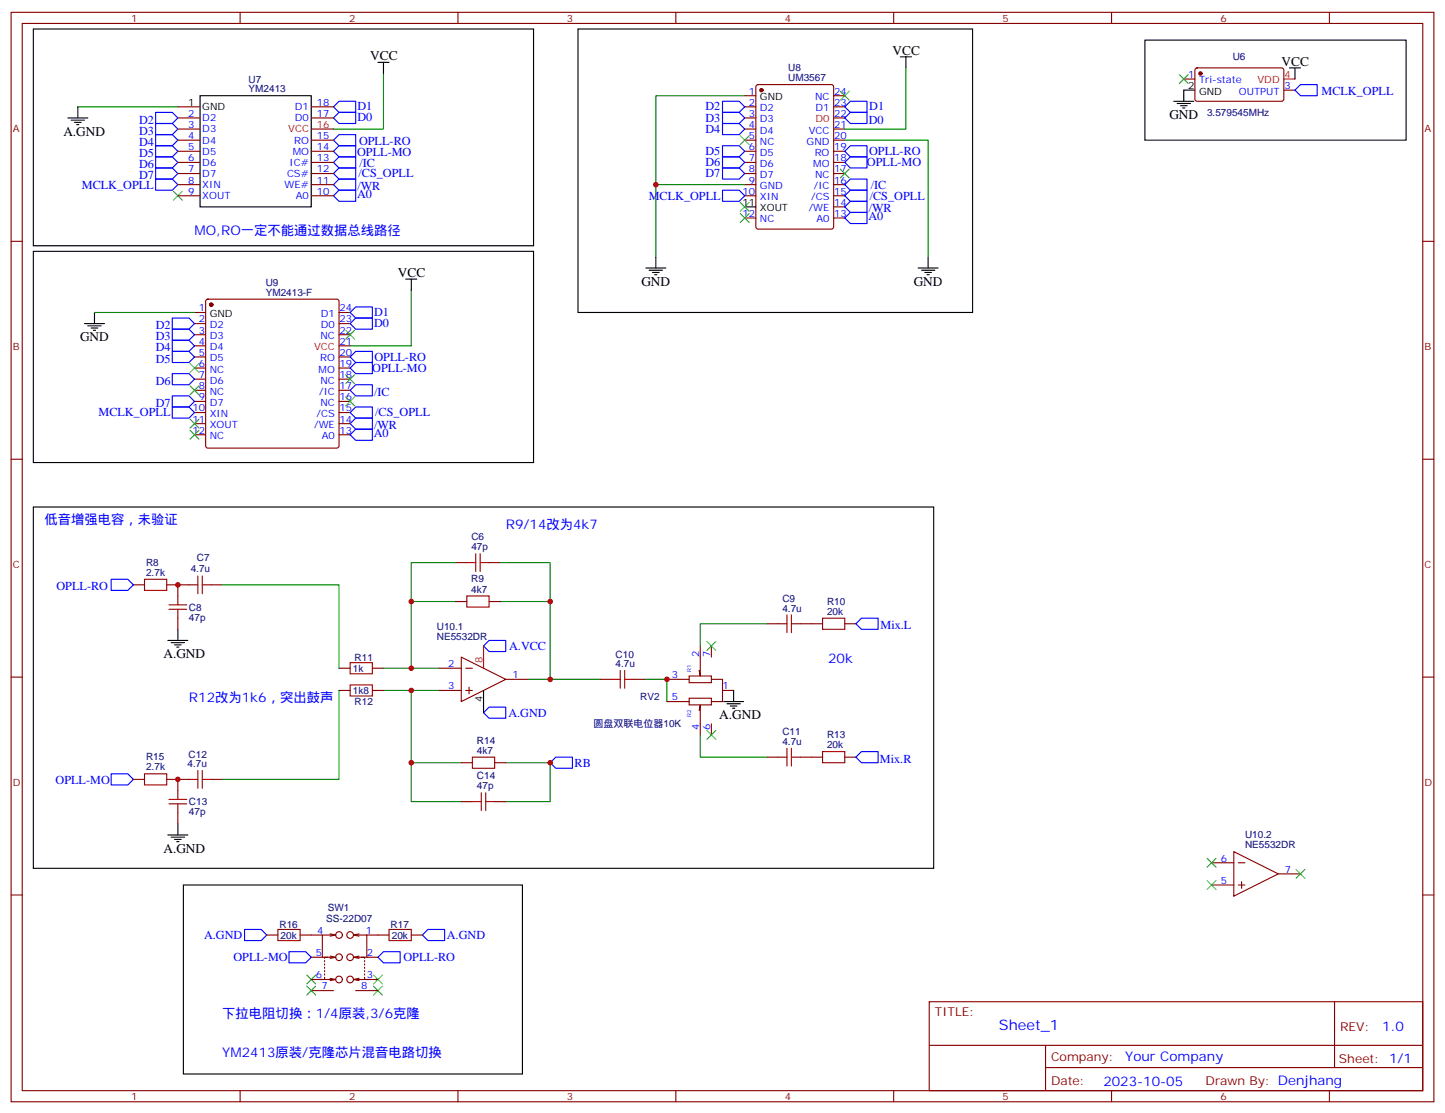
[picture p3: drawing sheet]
<svg xmlns="http://www.w3.org/2000/svg" width="459mm" height="353mm" viewBox="0 0 459 353" stroke-linecap="round" stroke-linejoin="round" font-family="sans-serif">
<g fill="none" stroke="#870000" stroke-width=".35">
<path d="M3.5 3.9h451.6v345.7h-451.6zM7.1 7.4h444.5v338.7h-444.5zM76.2 3.9v3.5M145.3 3.9v3.5M214.5 3.9v3.5M283.6 3.9v3.5M352.8 3.9v3.5M421.9 3.9v3.5M56.4 33.9h7.1M56.4 37.4h7.1M98.8 33.9h7M98.8 37.4h7"/>
<path d="M236.4 33.9h3.5M236.4 37.4h3.5M236.4 30.4h3.5M240.1 27.1l.5-.3h23.3l.6 .5 .1 44.7-.5 .7h-23.5l-.7-.5v-44.6zM264.6 33.9h3.5M264.6 37.4h3.5M264.6 30.4h3.5M375.7 25.1h3.5M379.5 21.8l.4-.2h27.1l.5 .7-.1 9.4-.6 .4h-27.1l-.5-.7v-9.1zM407.5 28.6h3.5M56.4 41h7.1M56.4 44.5h7.1"/>
<path d="M56.4 48h7.1M56.4 51.5h7.1M56.4 55.1h7.1M56.4 58.6h7.1M98.8 41h7M98.8 44.5h7M98.8 48h7M98.8 51.5h7M98.8 55.1h7M98.8 58.6h7M236.4 41h3.5M236.4 44.5h3.5"/>
<path d="M236.4 48h3.5M236.4 51.5h3.5M236.4 55.1h3.5M236.4 58.6h3.5M264.6 41h3.5M264.6 44.5h3.5M264.6 48h3.5M264.6 51.5h3.5M264.6 55.1h3.5M264.6 58.6h3.5M3.5 76.6h3.6M56.4 62.1h7.1"/>
<path d="M98.8 62.1h7M236.4 62.1h3.5M236.4 69.2h3.5M264.6 62.1h3.5M264.6 69.2h3.5M264.6 65.7h3.5M451.6 76.6h3.5M61.7 99.2h3.6M65.5 95.1l.5-.2h40.9l.5 .2 .2 .5v45.9l-.2 .5-.5 .2h-40.9l-.5-.2-.2-.5v-45.9zM107.6 99.2h3.5M61.7 102.7h3.6M61.7 106.2h3.6"/>
<path d="M61.7 109.7h3.6M61.7 113.3h3.6M61.7 116.8h3.6M107.6 102.7h3.5M107.6 106.2h3.5M107.6 109.7h3.5M107.6 113.3h3.5M107.6 116.8h3.5M61.7 120.3h3.6M61.7 123.9h3.6M61.7 127.4h3.6M61.7 130.9h3.6"/>
<path d="M61.7 134.4h3.6M61.7 138h3.6M107.6 120.3h3.5M107.6 123.9h3.5M107.6 127.4h3.5M107.6 130.9h3.5M107.6 134.4h3.5M107.6 138h3.5M3.5 145.7h3.6M451.6 145.7h3.5M144.6 178.5h3.6M155.2 178.5h3.5"/>
<path d="M42.3 185.6h3.6M52.9 185.6h7.1M56.4 185.6v3.5M56.4 196.2v3.5M67 185.6h3.6M144.6 190.9h3.6M155.2 190.9h3.5M243.4 197.9h3.5M254 197.9h7.1M268.1 197.9h3.5M3.5 214.9h3.6M107.6 212.1h3.5"/>
<path d="M107.6 219.1h3.5M118.2 212.1h3.5M118.2 219.1h3.5M139.3 212.1h7.1M139.3 219.1h7.1M146.4 208.5l14.1 7.1-14.1 7zM147.8 212.1h2.1M147.8 219.1h2.1M148.9 218.1v2.1M160.5 215.6h7.1M190.5 215.6h3.5M201.1 215.6h3.5"/>
<path d="M211.7 215.6h7M218.7 214.5h7.1v2.1h-7.1zM222.2 205v9.5l-.3-1.7M225.8 215.6h3.5v7h-3.5M225.8 205v3.5M229.3 219.1h3.5M451.6 214.9h3.5M211.7 222.6h7M218.7 221.6h7.1v2.1h-7.1zM221.9 225.5l.3-1.8v9.5M225.8 229.7v3.5M42.3 247.3h3.6"/>
<path d="M52.9 247.3h7.1M56.4 247.3v3.6M56.4 257.9v3.5M67 247.3h3.6M146.4 242h3.5M146.4 254.4h3.5M157 242h3.5M157 254.4h3.5M243.4 240.3h3.5M254 240.3h7.1M268.1 240.3h3.5M384.5 273.8h7.1"/>
<path d="M391.6 270.3l14.1 7-14.1 7.1zM393 273.8h2.1M394.1 279.8v2.1M405.7 277.3h7M3.5 284h3.6M84.7 296.7h3.5M95.2 296.7h7.1M104.8 296.4l1.7 .3M106.5 296.7h-4.2v7.1M106.5 296.7l-1.7 .4M112.2 296.7h4.2v7.1M112.2 296.7l1.7 .4"/>
<path d="M113.9 296.4l-1.7 .3M116.4 296.7h7.1M130.5 296.7h3.6M384.5 280.8h7.1M393 280.8h2.1M451.6 284h3.5M98.8 303.8h5.3M98.8 310.8h4.4M98.8 314.4h7M103 310.1v.7h2.8M103 304.8v.4M103 305.9v.3"/>
<path d="M103 307v.3M103 308v.4M103 309.1v.3M104.8 310.5l1.7 .3-1.7 .4M104.8 303.4l1.7 .4-1.7 .3M105.8 303.8h-2.8v.3M112.2 303.8l1.7 .3M112.2 310.8l1.7 .4M112.9 303.8h2.8v.3M112.9 314.4h7M113.9 303.4l-1.7 .4M113.9 310.5l-1.7 .3"/>
<path d="M114.7 303.8h5.2M115.5 310.8h4.4M115.7 310.1v.7h-2.8M115.7 304.8v.4M115.7 305.9v.3M115.7 307v.3M115.7 308v.4M115.7 309.1v.3M294.9 317.9h156.7v28.2h-156.7zM423.5 317.9l.1 20.9M295 331.7h156.4M331.8 338.8h119.6"/>
<path d="M331.8 331.7v14.1M76.2 346.1v3.5M145.3 346.1v3.5M214.5 346.1v3.5M283.6 346.1v3.5M352.8 346.1v3.5M421.9 346.1v3.5"/>
<circle cx="107.6" cy="296.7" r="1.06"/>
<circle cx="111.1" cy="296.7" r="1.06"/>
<circle cx="107.6" cy="303.8" r="1.06"/>
<circle cx="107.6" cy="310.8" r="1.06"/>
<circle cx="111.1" cy="303.8" r="1.06"/>
<circle cx="111.1" cy="310.8" r="1.06"/>
</g>
<g fill="none" stroke="#00f" stroke-width=".35">
<path d="M49.4 35.7h5.3l1.7 1.7-1.7 1.8h-5.3zM49.4 39.2h5.3l1.7 1.8-1.7 1.7h-5.3zM105.8 37.4l1.8-1.7h5.3v3.5h-5.3zM105.8 33.9l1.8-1.8h5.3v3.6h-5.3zM229.3 32.1h5.3l1.8 1.8-1.8 1.8h-5.3zM229.3 35.7h5.3l1.8 1.7-1.8 1.8h-5.3zM229.3 39.2h5.3l1.8 1.8-1.8 1.7h-5.3zM269.9 35.7h5.3v3.5h-5.3l-1.8-1.8zM269.9 32.1h5.3v3.6h-5.3l-1.8-1.8zM412.7 26.8h5.3v3.6h-5.3l-1.7-1.8zM49.4 42.7h5.3l1.7 1.8-1.7 1.7h-5.3zM49.4 46.2h5.3l1.7 1.8-1.7 1.8h-5.3z"/>
<path d="M49.4 53.3h5.3l1.7 1.8-1.7 1.7h-5.3zM49.4 49.8h5.3l1.7 1.7-1.7 1.8h-5.3zM49.4 56.8h5.3l1.7 1.8-1.7 1.8h-5.3zM105.8 58.6l1.8-1.8h5.3v3.6h-5.3zM105.8 51.5l1.8-1.7h5.3v3.5h-5.3zM105.8 55.1l1.8-1.8h5.3v3.5h-5.3zM105.8 44.5l1.8-1.8h5.3v3.5h-5.3zM105.8 48l1.8-1.8h5.3v3.6h-5.3zM229.3 46.2h5.3l1.8 1.8-1.8 1.8h-5.3zM229.3 49.8h5.3l1.8 1.7-1.8 1.8h-5.3zM229.3 53.3h5.3l1.8 1.8-1.8 1.7h-5.3zM268.1 48l1.8-1.8h5.3v3.6h-5.3z"/>
<path d="M268.1 51.5l1.8-1.7h5.3v3.5h-5.3zM268.1 58.6l1.8-1.8h5.3v3.6h-5.3zM105.8 62.1l1.8-1.7h5.3v3.5h-5.3zM229.3 60.4h5.3l1.8 1.7-1.8 1.8h-5.3zM268.1 69.2l1.8-1.8h5.3v3.5h-5.3zM268.1 62.1l1.8-1.7h5.3v3.5h-5.3zM269.9 63.9h5.3v3.5h-5.3l-1.8-1.7zM111.1 99.2l1.8-1.8h5.3v3.5h-5.3zM54.7 118.6h5.3l1.7 1.7-1.7 1.8h-5.3zM54.7 100.9h5.3l1.7 1.8-1.7 1.8h-5.3zM54.7 104.5h5.3l1.7 1.7-1.7 1.8h-5.3zM54.7 108h5.3l1.7 1.7-1.7 1.8h-5.3z"/>
<path d="M54.7 111.5h5.3l1.7 1.8-1.7 1.7h-5.3zM111.1 102.7l1.8-1.8h5.3v3.6h-5.3zM111.1 113.3l1.8-1.8h5.3v3.5h-5.3zM111.1 116.8l1.8-1.8h5.3v3.6h-5.3zM54.7 125.6h5.3l1.7 1.8-1.7 1.8h-5.3zM54.7 129.2h5.3l1.7 1.7-1.7 1.8h-5.3zM111.1 123.9l1.8-1.8h5.3v3.5h-5.3zM111.1 138l1.8-1.8h5.3v3.5h-5.3zM111.1 130.9l1.8-1.7h5.3v3.5h-5.3zM112.9 132.7h5.3v3.5h-5.3l-1.8-1.8zM35.3 183.8h5.3l1.7 1.8-1.7 1.8h-5.3zM271.6 197.9l1.8-1.7h5.3v3.5h-5.3z"/>
<path d="M155.2 203.2h5.3v3.6h-5.3l-1.7-1.8zM153.5 226.2l1.7-1.8h5.3v3.5h-5.3zM273.4 238.5h5.3v3.5h-5.3l-1.8-1.7zM35.3 245.6h5.3l1.7 1.7-1.7 1.8h-5.3zM176.4 240.3h5.3v3.5h-5.3l-1.8-1.8zM77.6 295h5.3l1.8 1.7-1.8 1.8h-5.3zM135.8 295h5.3v3.5h-5.3l-1.7-1.8zM91.7 302h5.3l1.8 1.8-1.8 1.7h-5.3zM121.7 302h5.3v3.5h-5.3l-1.8-1.7z"/>
</g>
<g fill="none" stroke="#3c3" stroke-width=".35">
<path d="M266.7 29l2.8 2.8M269.5 29l-2.8 2.8M374.3 23.7l2.8 2.8M377.1 23.7l-2.8 2.8M234.9 43.1l2.9 2.8M237.8 43.1l-2.9 2.8M266.7 53.7l2.8 2.8M269.5 53.7l-2.8 2.8M55 60.7l2.9 2.8M57.9 60.7l-2.9 2.8M234.9 64.2l2.9 2.9M234.9 67.8l2.9 2.8"/>
<path d="M237.8 64.2l-2.9 2.9M237.8 67.8l-2.9 2.8M60.3 115.4l2.8 2.8M63.1 115.4l-2.8 2.8M109.7 104.8l2.8 2.8M109.7 118.9l2.8 2.8M112.5 104.8l-2.8 2.8M112.5 118.9l-2.8 2.8M60.3 122.4l2.8 2.9M60.3 136.6l2.8 2.8M60.3 133l2.8 2.9M63.1 122.4l-2.8 2.9"/>
<path d="M63.1 136.6l-2.8 2.8M63.1 133l-2.8 2.9M109.7 126l2.8 2.8M112.5 126l-2.8 2.8M224.4 203.6l2.8 2.8M227.2 203.6l-2.8 2.8M224.4 231.8l2.8 2.8M227.2 231.8l-2.8 2.8M383.1 279.4l2.8 2.9M383.1 272.4l2.8 2.8M385.9 279.4l-2.8 2.9M385.9 272.4l-2.8 2.8"/>
<path d="M411.3 275.9l2.9 2.8M414.2 275.9l-2.9 2.8M97.4 309.4l2.8 2.8M97.4 312.9l2.8 2.9M100.2 309.4l-2.8 2.8M100.2 312.9l-2.8 2.9M118.5 309.4l2.9 2.8M118.5 312.9l2.9 2.9M121.4 309.4l-2.9 2.8M121.4 312.9l-2.9 2.9"/>
</g>
<g fill="none" stroke="#008700" stroke-width=".35">
<path d="M24.7 33.9h31.7M121.7 23.3v17.7h-15.9M236.4 30.4h-28.3v51.1M287.5 21.6v19.4h-19.4M208.1 58.6h28.3M268.1 44.5h26.5v37M30 99.2h31.7M130.5 92.1v17.6h-19.4M144.6 178.5h-14.1v12.4M158.7 178.5h15.9v12.4M70.6 185.6h37v26.5M144.6 190.9h-14.1v21.2"/>
<path d="M158.7 190.9h15.9v24.7h-7M243.4 197.9h-21.2v7.1M107.6 219.1v28.2h-37M121.7 219.1h17.6M121.7 212.1h17.6M130.5 219.1v35.3h15.9M174.6 215.6h15.9M204.6 215.6h7.1v7M222.2 233.2v7.1h21.2M130.5 242h15.9M160.5 242h14.1v12.4h-14.1"/>
</g>
<path d="M407.5 25.1h3.5M153.5 205v7.1" fill="none" stroke="#f00" stroke-width=".35"/>
<g fill="none" stroke="#000" stroke-width=".35">
<path d="M10.6 9.2h158.7v68.8h-158.7zM119.9 19.8h3.6M121.7 19.8v3.5M183.4 9.2h125.3v90h-125.3zM285.8 18h3.5M287.5 18v3.6M363.4 12.7h82.9v31.8h-82.9zM21.5 37.4h6.4M22.6 38.1h4.2M23.6 38.8h2.2M24.3 39.5h.7M24.7 33.9v3.5"/>
<path d="M63.5 30.4h35.3v35.3h-35.3zM372.5 32.1h6.4M373.6 32.8h4.2M374.6 33.5h2.2M375.4 34.3h.7M379.2 28.6h-3.5v3.5M409.2 21.6h3.5M411 21.6v3.5M10.6 79.8h158.7v67h-158.7zM236.4 65.7h3.5M30 99.2v3.5M128.8 88.6h3.5"/>
<path d="M130.5 88.6v3.5M205 85.1h6.3M206 85.8h4.3M207.1 86.5h2.1M207.8 87.2h.7M208.1 81.5v3.6M291.4 85.1h6.3M292.5 85.8h4.2M293.5 86.5h2.1M294.2 87.2h.7M294.6 81.5v3.6M26.8 102.7h6.4"/>
<path d="M27.9 103.4h4.2M28.9 104.1h2.1M29.6 104.8h.7M10.6 160.9h285.7v114.7h-285.7zM56.4 199.7v3.5M53.3 203.2h6.3M54.3 203.9h4.3M55.4 204.6h2.1M56.1 205.4h.7M153.5 219.1v7.1M232.8 219.1v3.5M229.7 222.6h6.3"/>
<path d="M230.7 223.3h4.2M231.8 224h2.1M232.5 224.8h.7M53.3 265h6.3M54.3 265.7h4.3M55.4 266.4h2.1M56.1 267.1h.7M56.4 261.4v3.6M58.2 280.8h107.6v60h-107.6z"/>
</g>
<g fill="#870000" stroke="#870000" stroke-width=".35">
<circle cx="381" cy="23.3" r=".53"/>
<circle cx="241.7" cy="28.6" r=".53"/>
<circle cx="67" cy="96.7" r=".53"/>
</g>
<g fill="none" stroke="#a10000" stroke-width=".35">
<path d="M148.2 178.5h2.8M151 175.7v5.7M152.4 178.5h2.8M152.4 175.7v5.7M45.9 183.8h7v3.6h-7zM53.6 193.4h5.7M53.6 191.9h5.7M56.4 189.1v2.8M56.4 193.4v2.8M60 185.6h2.8M62.8 182.8v5.6M64.2 182.8v5.6"/>
<path d="M64.2 185.6h2.8M148.2 189.1h7v3.6h-7zM246.9 197.9h2.9M249.8 195.1v5.7M251.2 197.9h2.8M251.2 195.1v5.7M261.1 196.2h7v3.5h-7zM111.1 210.3h7.1v3.5h-7.1zM111.1 217.3h7.1v3.6h-7.1zM194 215.6h2.8M196.8 212.8v5.6M198.3 215.6h2.8"/>
<path d="M198.3 212.8v5.6M249.8 237.5v5.6M251.2 237.5v5.6M261.1 238.5h7v3.5h-7zM45.9 245.6h7v3.5h-7zM53.6 255.1h5.7M53.6 253.7h5.7M56.4 250.9v2.8M56.4 255.1v2.8M60 247.3h2.8M62.8 244.5v5.7M64.2 244.5v5.7"/>
<path d="M64.2 247.3h2.8M149.9 240.3h7.1v3.5h-7.1zM149.9 254.4h2.9M152.8 251.6v5.6M154.2 254.4h2.8M154.2 251.6v5.6M246.9 240.3h2.9M251.2 240.3h2.8M88.2 295h7v3.5h-7zM123.5 295h7v3.5h-7z"/>
</g>
<g fill="#c00">
<circle cx="56.4" cy="185.6" r=".88"/>
<circle cx="56.4" cy="247.3" r=".88"/>
<circle cx="174.6" cy="215.6" r=".88"/>
<circle cx="130.5" cy="242" r=".88"/>
<circle cx="130.5" cy="219.1" r=".88"/>
<circle cx="130.5" cy="212.1" r=".88"/>
<circle cx="130.5" cy="190.9" r=".88"/>
<circle cx="174.6" cy="190.9" r=".88"/>
<circle cx="208.1" cy="58.6" r=".88"/>
<circle cx="211.7" cy="215.6" r=".88"/>
<circle cx="174.6" cy="242" r=".88"/>
</g>
<text font-size="4.6" fill="#00f" x="317" y="326.9">Sheet_1</text>
<g font-size="4.2">
<text x="283.3" y="17.3">VCC</text>
<text x="117.5" y="19.1">VCC</text>
<text x="406.8" y="20.8">VCC</text>
<text x="371.1" y="37.8">GND</text>
<text x="20.1" y="43.1">A.GND</text>
<text x="126.3" y="87.9">VCC</text>
<text x="203.6" y="90.7">GND</text>
<text x="290" y="90.7">GND</text>
<text x="25.4" y="108.3">GND</text>
<text x="51.9" y="208.9">A.GND</text>
<text x="228.2" y="228.3">A.GND</text>
<text x="51.9" y="270.6">A.GND</text>
</g>
<g font-size="4.2" fill="#00f">
<text x="61.7" y="74.5">MO,RO一定不能通过数据总线路径</text>
<text x="14.1" y="166.2">低音增强电容，未验证</text>
<text x="160.5" y="168">R9/14改为4k7</text>
<text x="262.8" y="210.3">20k</text>
<text x="60" y="222.6">R12改为1k6，突出鼓声</text>
<text x="70.6" y="323.2">下拉电阻切换：1/4原装,3/6克隆</text>
<text x="438.7" y="327.1">1.0</text>
<text x="70.6" y="335.5">YM2413原装/克隆芯片混音电路切换</text>
<text x="357.1" y="336.7">Your Company</text>
<text x="350.2" y="344.5">2023-10-05</text>
</g>
<g font-size="3.9" fill="#00f">
<text x="113.4" y="35">D1</text>
<text x="223.9" y="35.1">D2</text>
<text x="275.9" y="35.1">D1</text>
<text x="419.4" y="30">MCLK_OPLL</text>
<text x="44.1" y="39.2">D2</text>
<text x="113.4" y="38.5">D0</text>
<text x="223.9" y="38.6">D3</text>
<text x="275.7" y="39.2">D0</text>
<text x="44.1" y="42.7">D3</text>
<text x="44.1" y="46.2">D4</text>
<text x="114" y="46.1">OPLL-RO</text>
<text x="223.9" y="42.1">D4</text>
<text x="44.1" y="49.8">D5</text>
<text x="44.1" y="53.3">D6</text>
<text x="113.3" y="49.6">OPLL-MO</text>
<text x="114.1" y="52.8">/IC</text>
<text x="223.9" y="49.2">D5</text>
<text x="223.9" y="52.7">D6</text>
<text x="275.2" y="52.8">OPLL-MO</text>
<text x="275.8" y="49.3">OPLL-RO</text>
<text x="26" y="59.8">MCLK_OPLL</text>
<text x="44.1" y="56.8">D7</text>
<text x="113.8" y="56.3">/CS_OPLL</text>
<text x="223.9" y="56.2">D7</text>
<text x="276.4" y="59.9">/IC</text>
<text x="113.3" y="62.8">A0</text>
<text x="113.4" y="60.4">/WR</text>
<text x="205.9" y="63.4">MCLK_OPLL</text>
<text x="276" y="63.3">/CS_OPLL</text>
<text x="275.6" y="69.9">A0</text>
<text x="275.7" y="67.4">/WR</text>
<text x="118.7" y="100.2">D1</text>
<text x="49.4" y="104.5">D2</text>
<text x="49.4" y="108">D3</text>
<text x="118.7" y="103.8">D0</text>
<text x="49.4" y="111.5">D4</text>
<text x="49.4" y="115">D5</text>
<text x="118.2" y="118.1">OPLL-MO</text>
<text x="118.8" y="114.6">OPLL-RO</text>
<text x="49.4" y="122.1">D6</text>
<text x="118.7" y="125.6">/IC</text>
<text x="49.4" y="129.2">D7</text>
<text x="31.3" y="132.2">MCLK_OPLL</text>
<text x="118.7" y="136.2">/WR</text>
<text x="119.1" y="132.1">/CS_OPLL</text>
<text x="118.6" y="138.7">A0</text>
<text x="17.9" y="187.2">OPLL-RO</text>
<text x="279.5" y="199.7">Mix.L</text>
<text x="161.6" y="206.3">A.VCC</text>
<text x="161.4" y="227.4">A.GND</text>
<text x="182.4" y="243.3">RB</text>
<text x="279.3" y="242">Mix.R</text>
<text x="17.6" y="248.9">OPLL-MO</text>
<text x="64.8" y="298">A.GND</text>
<text x="141.8" y="298">A.GND</text>
<text x="74.1" y="305">OPLL-MO</text>
<text x="128.1" y="305">OPLL-RO</text>
</g>
<g font-size="3.9" fill="#800">
<text x="296.7" y="322.5">TITLE:</text>
<text x="425.3" y="327.1">REV:</text>
<text x="333.6" y="336.7">Company:</text>
<text x="425" y="337.3">Sheet: 1/1</text>
<text x="333.6" y="344.3">Date:</text>
<text x="382.6" y="344.4">Drawn By: Denjhang</text>
</g>
<g font-size="3.2" fill="#800">
<text x="41.6" y="6.9">1</text>
<text x="110.8" y="6.9">2</text>
<text x="179.9" y="6.9">3</text>
<text x="249.1" y="6.9">4</text>
<text x="318.2" y="6.9">5</text>
<text x="387.3" y="6.9">6</text>
<text x="4.1" y="42">A</text>
<text x="452.1" y="42">A</text>
<text x="4.1" y="111.2">B</text>
<text x="452.1" y="111.2">B</text>
<text x="4.1" y="180.3">C</text>
<text x="452.1" y="180.3">C</text>
<text x="4.1" y="249.4">D</text>
<text x="452.1" y="249.4">D</text>
<text x="41.6" y="349.1">1</text>
<text x="110.8" y="349.1">2</text>
<text x="179.9" y="349.1">3</text>
<text x="249.1" y="349.1">4</text>
<text x="318.2" y="349.1">5</text>
<text x="387.3" y="349.1">6</text>
</g>
<g font-size="3.2" fill="#000080">
<text x="250.1" y="22.5">U8</text>
<text x="391.2" y="19.2">U6</text>
<text x="78.9" y="29.3">YM2413</text>
<text x="78.9" y="26.3">U7</text>
<text x="250.1" y="25.6">UM3567</text>
<text x="383.1" y="36.8">3.579545MHz</text>
<text x="84.3" y="93.9">YM2413-F</text>
<text x="84.3" y="90.7">U9</text>
<text x="149.6" y="171.5">C6</text>
<text x="46.4" y="179.6">R8</text>
<text x="62.5" y="177.9">C7</text>
<text x="149.6" y="174.7">47p</text>
<text x="46.4" y="182.8">2.7k</text>
<text x="60.5" y="181.4">4.7u</text>
<text x="149.6" y="184.8">R9</text>
<text x="149.6" y="188.1">4k7</text>
<text x="248.3" y="191">C9</text>
<text x="262.5" y="191.9">R10</text>
<text x="60" y="197">47p</text>
<text x="60" y="193.8">C8</text>
<text x="248.3" y="194.1">4.7u</text>
<text x="262.5" y="195.1">20k</text>
<text x="138.6" y="203.2">NE5532DR</text>
<text x="138.6" y="200.1">U10.1</text>
<text x="112.5" y="209.7">R11</text>
<text x="195.4" y="208.7">C10</text>
<text x="112" y="213.2">1k</text>
<text x="195.4" y="211.7">4.7u</text>
<text x="112" y="220.2">1k8</text>
<text x="112.5" y="223.8">R12</text>
<text x="203.2" y="222">RV2</text>
<text x="188.4" y="230.8">圆盘双联电位器10K</text>
<text x="248.3" y="233.4">C11</text>
<text x="151.4" y="239.2">4k7</text>
<text x="151.4" y="236">R14</text>
<text x="248.3" y="236.4">4.7u</text>
<text x="262.5" y="237.5">20k</text>
<text x="262.5" y="234.3">R13</text>
<text x="46.4" y="244.5">2.7k</text>
<text x="46.4" y="241.3">R15</text>
<text x="59.5" y="243.5">4.7u</text>
<text x="59.9" y="240.4">C12</text>
<text x="151.4" y="250.5">47p</text>
<text x="151.4" y="247.3">C14</text>
<text x="60" y="255.5">C13</text>
<text x="60" y="258.7">47p</text>
<text x="395.2" y="269">NE5532DR</text>
<text x="395.2" y="265.9">U10.2</text>
<text x="103.5" y="292.6">SS-22D07</text>
<text x="104" y="289.1">SW1</text>
<text x="88.7" y="294.3">R16</text>
<text x="89" y="297.9">20k</text>
<text x="124" y="294.3">R17</text>
<text x="124.3" y="298">20k</text>
</g>
<g font-size="3.2">
<text x="377" y="28.3">2</text>
<text x="59.7" y="33.5">1</text>
<text x="64.2" y="35">GND</text>
<text x="241.2" y="31.8">GND</text>
<text x="380.5" y="30">GND</text>
<text x="235.7" y="65.3">11</text>
<text x="241.2" y="67.1">XOUT</text>
<text x="66.6" y="100.6">GND</text>
<text x="153.1" y="222.9" transform="rotate(-90 153.1 222.9)">4</text>
</g>
<g font-size="3.2" fill="#00f">
<text x="377" y="24.7">1</text>
<text x="380.5" y="26.5">Tri-state</text>
<text x="407.6" y="28.3">3</text>
<text x="93.6" y="35">D1</text>
<text x="100.5" y="33.5">18</text>
<text x="237.7" y="30">1</text>
<text x="237.7" y="33.5">2</text>
<text x="241.2" y="35.3">D2</text>
<text x="258.7" y="31.8">NC</text>
<text x="258.8" y="35.3">D1</text>
<text x="264.8" y="33.5">23</text>
<text x="264.8" y="30">24</text>
<text x="393.2" y="30">OUTPUT</text>
<text x="59.7" y="37.1">2</text>
<text x="59.7" y="40.6">3</text>
<text x="64.2" y="38.5">D2</text>
<text x="93.6" y="38.5">D0</text>
<text x="100.5" y="37.1">17</text>
<text x="237.7" y="37.1">3</text>
<text x="237.7" y="40.6">4</text>
<text x="241.2" y="38.8">D3</text>
<text x="264.8" y="40.6">21</text>
<text x="264.8" y="37.1">22</text>
<text x="59.7" y="44.1">4</text>
<text x="59.7" y="47.7">5</text>
<text x="64.2" y="42">D3</text>
<text x="64.2" y="45.5">D4</text>
<text x="93.4" y="45.5">RO</text>
<text x="100.5" y="47.7">14</text>
<text x="100.5" y="44.1">15</text>
<text x="237.7" y="44.1">5</text>
<text x="237.7" y="47.7">6</text>
<text x="241.2" y="42.4">D4</text>
<text x="241.2" y="45.9">NC</text>
<text x="256" y="45.9">GND</text>
<text x="256.7" y="42.4">VCC</text>
<text x="264.8" y="47.7">19</text>
<text x="264.8" y="44.1">20</text>
<text x="59.7" y="51.2">6</text>
<text x="64.2" y="49.1">D5</text>
<text x="64.2" y="52.6">D6</text>
<text x="91.9" y="52.6">IC#</text>
<text x="92.9" y="49.1">MO</text>
<text x="100.5" y="51.2">13</text>
<text x="237.7" y="51.2">7</text>
<text x="241.2" y="49.4">D5</text>
<text x="241.2" y="53">D6</text>
<text x="258.1" y="53">MO</text>
<text x="258.6" y="49.4">RO</text>
<text x="264.8" y="51.2">18</text>
<text x="59.7" y="54.7">7</text>
<text x="59.7" y="58.2">8</text>
<text x="64.2" y="56.1">D7</text>
<text x="64.2" y="59.7">XIN</text>
<text x="90.3" y="59.7">WE#</text>
<text x="91.1" y="56.1">CS#</text>
<text x="100.5" y="58.2">11</text>
<text x="100.5" y="54.7">12</text>
<text x="237.7" y="54.7">8</text>
<text x="237.7" y="58.2">9</text>
<text x="241.2" y="56.5">D7</text>
<text x="258.7" y="56.5">NC</text>
<text x="264.8" y="58.2">16</text>
<text x="264.8" y="54.7">17</text>
<text x="59.7" y="61.8">9</text>
<text x="64.2" y="63.2">XOUT</text>
<text x="93.9" y="63.2">A0</text>
<text x="100.5" y="61.8">10</text>
<text x="235.7" y="61.8">10</text>
<text x="241.2" y="60">GND</text>
<text x="241.2" y="63.5">XIN</text>
<text x="257.5" y="63.5">/CS</text>
<text x="258.3" y="60">/IC</text>
<text x="264.8" y="65.3">14</text>
<text x="264.8" y="61.8">15</text>
<text x="235.7" y="68.8">12</text>
<text x="241.2" y="70.6">NC</text>
<text x="256.7" y="67.1">/WE</text>
<text x="259.1" y="70.6">A0</text>
<text x="264.8" y="68.8">13</text>
<text x="63.1" y="98.8">1</text>
<text x="101.8" y="100.6">D1</text>
<text x="107.8" y="98.8">24</text>
<text x="63.1" y="102.3">2</text>
<text x="63.1" y="105.9">3</text>
<text x="66.6" y="104.1">D2</text>
<text x="66.6" y="107.6">D3</text>
<text x="101.7" y="107.6">NC</text>
<text x="101.8" y="104.1">D0</text>
<text x="107.8" y="105.9">22</text>
<text x="107.8" y="102.3">23</text>
<text x="63.1" y="109.4">4</text>
<text x="63.1" y="112.9">5</text>
<text x="66.6" y="111.2">D4</text>
<text x="107.8" y="112.9">20</text>
<text x="107.8" y="109.4">21</text>
<text x="63.1" y="116.5">6</text>
<text x="63.1" y="120">7</text>
<text x="66.6" y="114.7">D5</text>
<text x="66.6" y="118.2">NC</text>
<text x="101.1" y="118.2">MO</text>
<text x="101.6" y="114.7">RO</text>
<text x="107.8" y="120">18</text>
<text x="107.8" y="116.5">19</text>
<text x="63.1" y="123.5">8</text>
<text x="66.6" y="121.7">D6</text>
<text x="66.6" y="125.3">NC</text>
<text x="101.3" y="125.3">/IC</text>
<text x="101.7" y="121.7">NC</text>
<text x="107.8" y="123.5">17</text>
<text x="61.1" y="130.6">10</text>
<text x="63.1" y="127">9</text>
<text x="66.6" y="128.8">D7</text>
<text x="101.7" y="128.8">NC</text>
<text x="107.8" y="130.6">15</text>
<text x="107.8" y="127">16</text>
<text x="61.1" y="134.1">11</text>
<text x="61.1" y="137.6">12</text>
<text x="66.6" y="132.3">XIN</text>
<text x="66.6" y="135.9">XOUT</text>
<text x="99.7" y="135.9">/WE</text>
<text x="100.5" y="132.3">/CS</text>
<text x="107.8" y="137.6">13</text>
<text x="107.8" y="134.1">14</text>
<text x="66.6" y="139.4">NC</text>
<text x="102.1" y="139.4">A0</text>
<text x="221.9" y="208.5" transform="rotate(-90 221.9 208.5)">2</text>
<text x="225.4" y="208.5" transform="rotate(-90 225.4 208.5)">7</text>
<text x="142.3" y="211.7">2</text>
<text x="162.6" y="215.2">1</text>
<text x="213.2" y="215.2">3</text>
<text x="142.3" y="218.8">3</text>
<text x="229.3" y="218.8">1</text>
<text x="213.2" y="222.3">5</text>
<text x="221.9" y="231.7" transform="rotate(-90 221.9 231.7)">4</text>
<text x="225.4" y="231.7" transform="rotate(-90 225.4 231.7)">6</text>
<text x="387.5" y="273.4">6</text>
<text x="387.5" y="280.5">5</text>
<text x="407.8" y="277">7</text>
<text x="100.6" y="296.4">4</text>
<text x="116.1" y="296.4">1</text>
<text x="100.3" y="303.4">5</text>
<text x="116.4" y="303.4">2</text>
<text x="100.3" y="310.5">6</text>
<text x="116.4" y="310.5">3</text>
<text x="102.1" y="314">7</text>
<text x="114.7" y="314">8</text>
</g>
<g font-size="3.2" fill="#f00">
<text x="399.1" y="26.5">VDD</text>
<text x="407.6" y="24.7">4</text>
<text x="100.5" y="40.6">16</text>
<text x="258.8" y="38.8">D0</text>
<text x="91.5" y="42">VCC</text>
<text x="99.7" y="111.2">VCC</text>
<text x="153.1" y="210.3" transform="rotate(-90 153.1 210.3)">8</text>
</g>
<g font-size="1.8" fill="#00f">
<text x="219.4" y="213.1" transform="rotate(-90 219.4 213.1)">R1</text>
<text x="219.4" y="227.6" transform="rotate(-90 219.4 227.6)">R2</text>
</g>
</svg>
